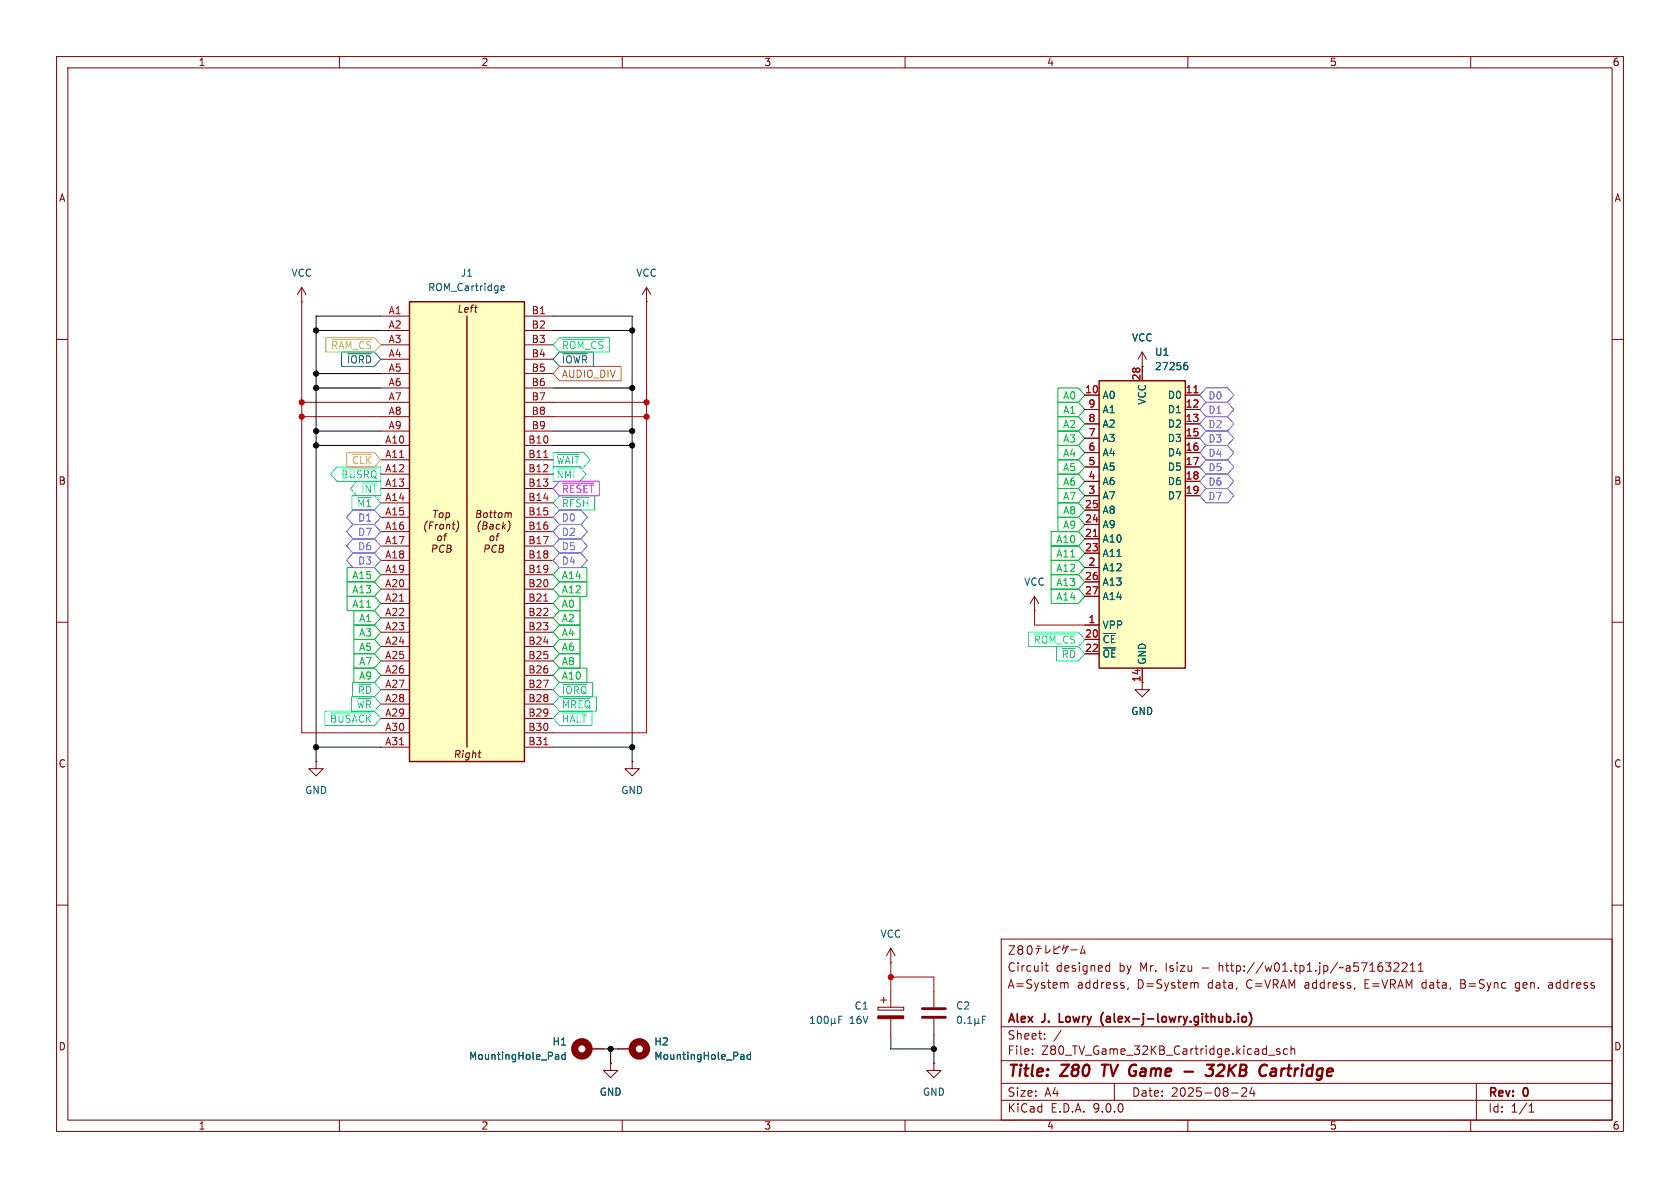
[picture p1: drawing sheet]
<svg xmlns="http://www.w3.org/2000/svg" width="297mm" height="210mm" viewBox="0 0 297 210" stroke-linecap="round" stroke-linejoin="round" font-family="sans-serif">
<g fill="none" stroke="#840000" stroke-width=".18">
<path d="M10 10h277v190h-277zM12 12h273v186h-273zM60 10v2M110 10v2M160 10v2M210 10v2M260 10v2M53.3 53.3h.1M53.3 50.8l-.7 1.3M53.3 50.8l.8 1.3M53.3 50.8v2.5M10 60h2"/>
<path d="M285 60h2M10 110h2M182.9 108h.1M182.9 105.4l-.8 1.3M182.9 105.4l.7 1.3M182.9 105.4v2.6M285 110h2M201.9 120.7v1.2h-1.2l1.2 1.3 1.3-1.3h-1.3M10 160h2M155.2 178.1h4.6v.5h-4.6zM155.7 176.8h1M156.2 176.3v1"/>
<path d="M157.5 170.2h.1M157.5 167.6v2.6M157.5 175.3v2.8M157.5 167.6l-.8 1.3M157.5 167.6l.7 1.3M177 166h108v32h-108zM178.4 167.2h1l-1 1.5h1M180.2 167.8l-.2-.2 .2-.4 .5 .1 .1 .2-.3 .3M180.2 167.8l-.2 .3v.5l.2 .1 .5-.1 .1-.2-.1-.4-.2-.2M180.2 167.8h.3M181.7 167.3l.3-.1a.81 .81 0 0 1 .5 .6 .81 .81 0 0 1-.3 .8l-.1 .1a.81 .81 0 0 1-.4-1.4zM183.1 167.7h1"/>
<path d="M183.3 167.3h.6M183.6 167.7v.4l-.4 .5M184.7 170.7h.6M184.9 167.1v1.4a.93 .93 0 0 0 .8-.7M185 170.2v1.3l.3 .2M186.3 167.2v1.4h.9M187.1 167.3l.1 .2M187.1 167.5l-.7 .3M187.3 167.3l.2 .1M188 167.6h.8M188.1 167.1l-.3 .9M188.2 173.9l.2-.2 .3 .1 .1 .9"/>
<path d="M188.5 167.6a1.21 1.21 0 0 1-.5 1M188.5 167.3l.2 .1M188.7 167.2l.2 .1M189.3 167.9h1.2M191.5 167.2l-.5 1.4 .7-.2M191.6 167.9l.3 .7M195.7 170.7l.5 .1M196.2 171.6l-.5 .1M196.2 170.2v1.5M199.5 174.6l-.2 .3M211.4 173.7l.3 .1 .1 .1v.8M245 170.2h.9l-.5 .6 .4 .1v.7l-.2 .1h-.4l-.2-.1"/>
<path d="M246.5 170.3l.5-.1 .2 .1 .1 .3-.9 1.1h.9M247.9 170.3l.6-.1 .2 .1v.3l-.9 1.1h.9M249.3 171.7h.9M249.3 170.6l.4-.4v1.5M250.7 171.7h.9M250.7 170.6l.5-.4v1.5M251.5 173.8v.8M258.2 173.9h.5M258.7 173.2h-.5v1.5h.6M268 175.1l.3 .1M268.5 173.7l-.5 .1-.1 .2 .1 .6 .5 .1M273.8 173.8h.6"/>
<path d="M274.3 174.1h-.3a.29 .29 0 0 0-.3 .3 .29 .29 0 0 0 .3 .3h.3M285 160h2M60 198v2M109.2 185.4h2.6M110 198v2M157.5 180.1v2.8M160 198v2M177 194.5h108M177 191.5h108M177 187.5h108M177 181.5h108M182.5 186.3v.1"/>
<path d="M182.5 185.5v.1M184.7 183.6v.1M184.7 182.8v.1M187.6 182.1l-1.3 2M197 191.5v3M210 198v2M217.7 193.2h1.2M219.5 192.4l.6-.1 .2 .1 .1 .3-.9 1.1h.9M221.3 192.2l-.3 1.1h.9M221.7 192.8v1M224.2 186.5h1.2M226.2 185.5l-.3-.1-.2 .2v.2l.5 .2v.3h-.5"/>
<path d="M227.6 185.5l-.4-.1-.3 .3v.4l.1 .2h.6M228.2 185.5l.3-.1 .3 .1 .1 .9M228.2 184.9v1.5M260 198v2M261 191.5v6.5M270.3 196.6h.9M270.3 195.5l.4-.4v1.5"/>
</g>
<path d="M194.8 188.2h1.1M195.4 188.2l-.3 2M209.4 189.4h1.5M213.4 188.2h1.2l-.8 .8h.3l.3 .2v.6l-.4 .4h-.6M216.1 188.2h-.5l-.3 .2M216.3 189.1l-1.3 1.1h1.3M224.6 190.1l.2 .1 .7-.1M224.8 189l.2-.1 .6 .1-.1 1.2M225.6 189.4l-.9 .1" fill="none" stroke="#840000" stroke-width=".4"/>
<path d="M187.3 179.2v1.5h.7M195.1 179l-.4 .6M218.9 179.2v.1M218.9 179.7v1M219.7 179.8l.4-.1 .2 .3v.4l-.2 .3-.4-.1-.1-.2v-.4zM220.8 179a1.72 1.72 0 0 1 0 2.3M194.7 180.6l.4 .7" fill="none" stroke="#840000" stroke-width=".3"/>
<circle cx="113" cy="185.4" r="1.27" fill="none" stroke="#840000" stroke-width="1.3"/>
<g fill="none" stroke="#006464" stroke-width=".18">
<path d="M144.7 179.7l.1-.1a.68 .68 0 0 1 .4 .7 .68 .68 0 0 1-.4 .6 .84 .84 0 0 1-.1-1.2zM145.8 179.8l.2-.2a.68 .68 0 0 1 .4 .7 .68 .68 0 0 1-.4 .6l-.2-.1-.1-.4zM148.9 179.6h-.6v1.3M131.1 186.4l.4 .1v.8M131.5 187.2l-.4 .1M131.5 186.7l-.4 .1M132.7 186.5l-.4-.1-.2 .3 .1 .5h.5M132.7 186v1.3M143.3 180.9h.7M143.3 180l.3-.4v1.3M147 180.7l.1 .2h.3l.2-.2M147 180.1v1.2"/>
<path d="M147.6 180.7l.2 .2M147.6 180.1v.6M148.3 180.3h.4"/>
</g>
<path d="M155.2 179.6h4.6v.5h-4.6z" fill="#840000" stroke="#840000" stroke-width=".18"/>
<path d="M194.3 67.3h15.2v50.8h-15.2z" fill="#ffffc2"/>
<path d="M194.3 67.3h15.2v50.8h-15.2z" fill="none" stroke="#840000" stroke-width=".25"/>
<g fill="none" stroke="#840000" stroke-width=".18">
<path d="M114.3 53.3h.1M114.3 50.8l-.8 1.3M114.3 50.8l.8 1.3M114.3 50.8v2.5M191.8 69.9h2.5M191.8 72.4h2.5M191.8 74.9h2.5M191.8 77.5h2.5M201.9 64.8h.1M201.9 62.2v5.1M201.9 62.2l-.7 1.3M201.9 62.2l.8 1.3"/>
<path d="M209.5 69.9h2.6M209.5 72.4h2.6M209.5 74.9h2.6M209.5 77.5h2.6M191.8 80h2.5M191.8 82.6h2.5M191.8 85.1h2.5M191.8 87.6h2.5M191.8 90.2h2.5M191.8 92.7h2.5M191.8 95.3h2.5M191.8 97.8h2.5"/>
<path d="M209.5 80h2.6M209.5 82.6h2.6M209.5 85.1h2.6M209.5 87.6h2.6M191.8 100.3h2.5M191.8 102.9h2.5M191.8 105.4h2.5M191.8 110.5h2.5M191.8 113h2.5M191.8 115.6h2.5M201.9 118.1v2.6M111.8 134.6v1.3h-1.3l1.3 1.3 1.2-1.3h-1.2"/>
<path d="M111.8 134.6h.1M165.1 175.3v2.8M165.1 188v1.2h-1.3l1.3 1.3 1.3-1.3h-1.3M165.1 188h.1M165.1 180.1v2.8"/>
</g>
<path d="M211.1 69.4h.7M193.3 94.8h.7" fill="none" stroke="#a90000" stroke-width=".18"/>
<path d="M209.5 64.6h.2l.3 .2-.1 .4-.4 .1M209.9 64.1h-.4M169.4 179.7l.2-.1a.68 .68 0 0 1 .4 .7 .68 .68 0 0 1-.4 .6 .84 .84 0 0 1-.2-1.2zM174.3 179.6h-.6v1.3M170.5 180.8v.1M171.1 180.9h.7M171.1 180l.3-.4v1.3M172.3 180.7l.2 .2h.3l.2-.2M172.3 180.1v1.2M173 180.7l.1 .2M173 180.1v.6M173.7 180.3h.4" fill="none" stroke="#006464" stroke-width=".18"/>
<path d="M163.1 178.3h4M163.1 179.8h4" fill="none" stroke="#840000" stroke-width=".51"/>
<path d="M72.4 53.3h20.3v81.3h-20.3z" fill="#ffffc2"/>
<path d="M72.4 53.3h20.3v81.3h-20.3zM82.5 55.9v76.2" fill="none" stroke="#840000" stroke-width=".25"/>
<g fill="none" stroke="#840000" stroke-width=".18">
<path d="M67.3 55.9h5.1M67.3 58.4h5.1M92.7 55.9h5.1M92.7 58.4h5.1M67.3 61h5.1M67.3 63.5h5.1M67.3 66h5.1M67.3 68.6h5.1M67.3 71.1h5.1M67.3 73.7h5.1M67.3 76.2h5.1M67.3 78.7h5.1"/>
<path d="M92.7 61h5.1M92.7 63.5h5.1M92.7 66h5.1M92.7 68.6h5.1M92.7 71.1h5.1M92.7 73.7h5.1M92.7 76.2h5.1M92.7 78.7h5.1M191.8 69.9h2.5M191.8 72.4h2.5M191.8 74.9h2.5M191.8 77.5h2.5"/>
<path d="M201.9 64.8h.1M201.9 64.8v2.5M209.5 69.9h2.6M209.5 72.4h2.6M209.5 74.9h2.6M209.5 77.5h2.6M67.3 81.3h5.1M67.3 83.8h5.1M67.3 86.4h5.1M67.3 88.9h5.1M67.3 91.4h5.1M67.3 94h5.1"/>
<path d="M67.3 96.5h5.1M67.3 99.1h5.1M75.6 92.1a1.49 1.49 0 0 0-.3 1.9M76 92.9h.4M76.5 97h.6l.2-.2-.1-.3-.1-.1h-.5l-.2 1.2M76.6 92.3h-.6l-.1 1.2M76.7 90.2h.7M77 90.2l-.1 1.3M77.1 92.7l-.1 .8M77.4 92.7l-.4 .2M77.5 94.9l.2-.2 .3 .2v.4l-.1 .2-.3 .1-.2-.1zM77.8 90.8l.1-.2 .4 .2v.5l-.1 .1-.4 .1-.1-.1z"/>
<path d="M77.8 92.8l.2-.1 .4 .1v.5l-.2 .2h-.3l-.1-.1zM78.5 94.7h.4M78.6 96.5a.61 .61 0 0 0-.9 .3 .61 .61 0 0 0 .5 .8l.2-.1M78.9 90.7h.5v.6l-.2 .2-.4-.1M78.9 90.6l-.1 1.3M79 92.8l.2-.1 .3 .1-.1 .7M79 94.3l-.3 .2-.2 1.1M79 92.7l-.1 .8M79 97h.5M79.1 96.4h.4l.3 .2-.3 .4 .2 .1v.3l-.3 .2h-.4zM80 92.7h.5M80.2 92.3l-.1 1.1 .3 .1"/>
<path d="M80.8 92.1a1.47 1.47 0 0 1-.2 1.9M84.3 90.8h.4M84.4 90.2h.4l.2 .3-.3 .3 .3 .1v.4l-.3 .2h-.5zM85 92.1a1.49 1.49 0 0 0-.2 1.9M85.4 92.9h.4M85.5 92.3h.4l.2 .2-.3 .4 .2 .1 .1 .3-.3 .2h-.5zM85.6 90.8l.2-.2 .3 .2v.5l-.1 .1-.3 .1-.2-.1zM85.8 97h.6l.1-.2v-.3l-.2-.1h-.5l-.1 1.2M86.6 90.6h.5M86.7 92.8h.5l-.1 .7M86.7 94.9l.2-.2 .4 .2v.4l-.2 .2-.3 .1-.1-.1zM86.8 90.2l-.1 1.1 .2 .2"/>
<path d="M87.2 93l-.4 .1-.2 .1 .1 .3h.4M87.3 90.6h.5M87.5 90.2l-.1 1.1 .3 .2M87.7 94.7h.5M87.8 96.5a.61 .61 0 0 0-.8 .3 .61 .61 0 0 0 .4 .8l.3-.1M88.2 90.8l.2-.2 .3 .2v.5l-.1 .1-.3 .1-.2-.1zM88.3 94.3l-.4 .2-.1 1.1M88.3 97h.4M88.4 92.8h-.5l-.2 .5 .2 .2h.4M88.4 96.4h.4l.2 .2-.3 .4 .3 .1v.3l-.3 .2h-.5zM89 92.3l-.2 1.2M89 93.1l.3 .4"/>
<path d="M89.3 90.8l.4-.2 .2 .2M89.4 90.6l-.2 .9M89.4 92.7l-.5 .5M89.9 90.8l.2-.2 .3 .1-.1 .8M89.9 90.8l-.1 .7M89.9 92.1a1.47 1.47 0 0 1-.2 1.9M92.7 81.3h5.1M92.7 83.8h5.1M92.7 86.4h5.1M92.7 88.9h5.1M92.7 91.4h5.1M92.7 94h5.1"/>
<path d="M92.7 96.5h5.1M92.7 99.1h5.1M191.8 80h2.5M191.8 82.6h2.5M191.8 85.1h2.5M191.8 87.6h2.5M191.8 90.2h2.5M191.8 92.7h2.5M191.8 95.3h2.5M191.8 97.8h2.5M209.5 80h2.6M209.5 82.6h2.6"/>
<path d="M209.5 85.1h2.6M209.5 87.6h2.6M67.3 101.6h5.1M67.3 104.1h5.1M67.3 106.7h5.1M67.3 109.2h5.1M67.3 111.8h5.1M67.3 114.3h5.1M67.3 116.8h5.1M67.3 119.4h5.1M92.7 101.6h5.1M92.7 104.1h5.1"/>
<path d="M92.7 106.7h5.1M92.7 109.2h5.1M92.7 111.8h5.1M92.7 114.3h5.1M92.7 116.8h5.1M92.7 119.4h5.1M191.8 100.3h2.5M191.8 102.9h2.5M191.8 105.4h2.5M191.8 110.5h2.5M191.8 113h2.5M191.8 115.6h2.5"/>
<path d="M201.9 118.1v2.6M55.9 134.6v1.3h-1.3l1.3 1.3 1.2-1.3h-1.2M55.9 134.6h.1M67.3 121.9h5.1M67.3 124.5h5.1M67.3 127h5.1M67.3 129.5h5.1M67.3 132.1h5.1M84.6 133.1h.5M92.7 121.9h5.1M92.7 124.5h5.1M92.7 127h5.1"/>
<path d="M92.7 129.5h5.1M92.7 132.1h5.1M104.1 185.4h2.6M107.9 188v1.2h1.3l-1.3 1.3-1.2-1.3h1.2M107.9 188h.1M109.2 185.4h2.6"/>
</g>
<path d="M211.1 69.4h.7M96.1 80.9h.8M193.3 94.8h.7M96.1 106.3h.8M96.1 131.7h.8" fill="none" stroke="#a90000" stroke-width=".18"/>
<g fill="none" stroke="#006464" stroke-width=".18">
<path d="M88.6 51l.6-.2-.1-.2-.4-.1-.1 .2v.6h.5M209.5 64.6h.2l.3 .2-.1 .4-.4 .1M209.9 64.1h-.4M98.3 186.4h.3l.2 .2v.7M98.8 187.2l-.5 .1M98.8 186.7l-.5 .1M99.9 186.5l-.3-.1-.3 .3 .1 .5h.5M99.9 186v1.3M131.1 186.4l.4 .1v.8M131.5 187.2l-.4 .1M131.5 186.7l-.4 .1M132.7 186.5l-.4-.1-.2 .3 .1 .5h.5"/>
<path d="M132.7 186v1.3"/>
</g>
<circle cx="102.9" cy="185.4" r="1.27" fill="none" stroke="#840000" stroke-width="1.3"/>
<g fill="none" stroke="#00bf00" stroke-width=".18">
<path d="M187 78.7h3.7l1.1 1.3-1.1 1.3h-3.7zM187 76.2h3.7l1.1 1.3-1.1 1.2h-3.7zM187 73.7h3.7l1.1 1.2-1.1 1.3h-3.7zM187 68.6h3.7l1.1 1.3-1.1 1.2h-3.7zM187 71.1h3.7l1.1 1.3-1.1 1.3h-3.7zM185.8 96.5h4.9l1.1 1.3-1.1 1.3h-4.9zM185.8 99.1h4.9l1.1 1.2-1.1 1.3h-4.9zM185.8 94h4.9l1.1 1.3-1.1 1.2h-4.9zM187 81.3h3.7l1.1 1.3-1.1 1.2h-3.7zM187 86.4h3.7l1.1 1.2-1.1 1.3h-3.7zM187 88.9h3.7l1.1 1.3-1.1 1.2h-3.7zM187 91.4h3.7l1.1 1.3-1.1 1.3h-3.7z"/>
<path d="M187 83.8h3.7l1.1 1.3-1.1 1.3h-3.7zM61.4 105.4h4.8l1.1 1.3-1.1 1.3h-4.8zM61.4 102.9h4.8l1.1 1.2-1.1 1.3h-4.8zM61.4 100.3h4.8l1.1 1.3-1.1 1.3h-4.8zM62.6 107.9h3.6l1.1 1.3-1.1 1.3h-3.6zM62.6 110.5h3.6l1.1 1.3-1.1 1.2h-3.6zM62.6 118.1h3.6l1.1 1.3-1.1 1.3h-3.6zM62.6 113h3.6l1.1 1.3-1.1 1.3h-3.6zM62.6 115.6h3.6l1.1 1.2-1.1 1.3h-3.6zM98.9 102.9h4.8v2.5h-4.8l-1.1-1.3zM98.9 107.9h3.6v2.6h-3.6l-1.1-1.3zM98.9 100.3h4.8v2.6h-4.8l-1.1-1.3z"/>
<path d="M98.9 105.4h3.6v2.6h-3.6l-1.1-1.3zM98.9 110.5h3.6v2.5h-3.6l-1.1-1.2zM98.9 113h3.6v2.6h-3.6l-1.1-1.3zM98.9 118.1h4.8v2.6h-4.8l-1.1-1.3zM98.9 115.6h3.6v2.5h-3.6l-1.1-1.3zM185.8 104.1h4.9l1.1 1.3-1.1 1.3h-4.9zM185.8 101.6h4.9l1.1 1.3-1.1 1.2h-4.9z"/>
</g>
<g fill="none" stroke="#55f" stroke-width=".18">
<path d="M213.2 71.1h3.8l1.1 1.3-1.1 1.3h-3.8l-1.1-1.3zM213.2 68.6h3.8l1.1 1.3-1.1 1.2h-3.8l-1.1-1.2zM213.2 73.7h3.8l1.1 1.2-1.1 1.3h-3.8l-1.1-1.3zM213.2 76.2h3.8l1.1 1.3-1.1 1.2h-3.8l-1.1-1.2zM213.2 78.7h3.8l1.1 1.3-1.1 1.3h-3.8l-1.1-1.3zM62.4 95.2h3.8l1.1 1.3-1.1 1.3h-3.8l-1.1-1.3zM62.4 97.8h3.8l1.1 1.3-1.1 1.2h-3.8l-1.1-1.2zM62.4 90.2h3.8l1.1 1.2-1.1 1.3h-3.8l-1.1-1.3zM62.4 92.7h3.8l1.1 1.3-1.1 1.3h-3.8l-1.1-1.3zM98.9 90.2h3.8l1.1 1.2-1.1 1.3h-3.8l-1.1-1.3zM98.9 97.8h3.8l1.1 1.3-1.1 1.2h-3.8l-1.1-1.2zM98.9 92.7h3.8l1.1 1.3-1.1 1.3h-3.8l-1.1-1.3z"/>
<path d="M98.9 95.2h3.8l1.1 1.3-1.1 1.3h-3.8l-1.1-1.3zM213.2 86.4h3.8l1.1 1.2-1.1 1.3h-3.8l-1.1-1.3zM213.2 83.8h3.8l1.1 1.3-1.1 1.3h-3.8l-1.1-1.3zM213.2 81.3h3.8l1.1 1.3-1.1 1.2h-3.8l-1.1-1.2z"/>
</g>
<g fill="none" stroke="#00bfbf" stroke-width=".18">
<path d="M59.6 82.5h7.7v2.6h-7.7l-1.1-1.3zM60.4 82.9h6.2M62.2 87.6h4l1.1 1.3-1.1 1.3h-4zM63.1 85.1h4.2v2.5h-4.2l-1.1-1.2zM97.8 80h5.4l1.1 1.3-1.1 1.3h-5.4zM97.8 82.5h4.7l1.1 1.3-1.1 1.3h-4.7zM98.5 82.9h3.1M98.5 80.3h3.9M98.9 87.6h6.2v2.6h-6.2l-1.1-1.3zM99.4 87.9h4.7M186.8 114.3h3.9l1.1 1.3-1.1 1.2h-3.9zM57.4 125.7h8.8l1.1 1.3-1.1 1.3h-8.8z"/>
<path d="M58.5 126h7.2M62.1 123.2h4.1l1.1 1.3-1.1 1.2h-4.1zM62.3 120.6h3.9l1.1 1.3-1.1 1.3h-3.9zM98.9 123.2h6.5v2.5h-6.5l-1.1-1.2zM98.9 125.7h5.8v2.6h-5.8l-1.1-1.3zM98.9 120.6h5.9v2.6h-5.9l-1.1-1.3zM99.4 126h4.2M99.4 123.5h5M99.4 121h4.3"/>
</g>
<path d="M98.9 59.7h8.8v2.5h-8.8l-1.1-1.2zM99.4 60h7.3M181.8 111.8h8.9l1.1 1.2-1.1 1.3h-8.9zM182.9 112.1h7.2" fill="none" stroke="#00ff85" stroke-width=".18"/>
<path d="M60.4 62.2h5.8l1.1 1.3-1.1 1.3h-5.8zM61.4 62.5h4.3M98.9 62.2h6v2.6h-6l-1.1-1.3zM99.4 62.5h4.4" fill="none" stroke="#007f7f" stroke-width=".18"/>
<path d="M98.9 64.8h10.9v2.5h-10.9l-1.1-1.3z" fill="none" stroke="#bf7f00" stroke-width=".18"/>
<path d="M61.3 80h4.9l1.1 1.3-1.1 1.3h-4.9zM62.3 80.3h3.4" fill="none" stroke="#ffae15" stroke-width=".18"/>
<path d="M57.6 59.7h8.6l1.1 1.3-1.1 1.2h-8.6zM58.7 60h7" fill="none" stroke="#abee00" stroke-width=".18"/>
<path d="M98.9 85.1h7.1v2.5h-7.1l-1.1-1.2zM99.4 85.4h5.5" fill="none" stroke="#bd00ff" stroke-width=".18"/>
<path d="M53.3 53.3v76.2h14M114.3 53.3v76.2h-16.5M53.3 73.7h14M53.3 71.1h14M97.8 73.7h16.5M97.8 71.1h16.5M182.9 108v2.5h8.9M157.5 170.2v5.1M157.5 172.7h7.6v2.6" fill="none" stroke="#bf0000" stroke-width=".18"/>
<g fill="none" stroke="#000" stroke-width=".18">
<path d="M55.9 58.4h11.4M67.3 55.9h-11.4v78.7M97.8 55.9h14v78.7M97.8 58.4h14M55.9 68.6h11.4M55.9 66h11.4M55.9 76.2h11.4M55.9 78.7h11.4M97.8 68.6h14M97.8 76.2h14M97.8 78.7h14M55.9 132.1h11.4"/>
<path d="M97.8 132.1h14M106.7 185.4h2.5M107.9 185.4v2.6M157.5 182.9v2.5h7.6M165.1 182.9v5.1"/>
</g>
<g fill="#bf0000" stroke="#bf0000" stroke-width=".18">
<circle cx="157.5" cy="172.7" r=".46"/>
<circle cx="53.3" cy="73.7" r=".46"/>
<circle cx="53.3" cy="71.1" r=".46"/>
<circle cx="114.3" cy="71.1" r=".46"/>
<circle cx="114.3" cy="73.7" r=".46"/>
</g>
<g fill="#000" stroke="#000" stroke-width=".18">
<circle cx="55.9" cy="58.4" r=".46"/>
<circle cx="111.8" cy="58.4" r=".46"/>
<circle cx="55.9" cy="78.7" r=".46"/>
<circle cx="55.9" cy="66" r=".46"/>
<circle cx="55.9" cy="76.2" r=".46"/>
<circle cx="55.9" cy="68.6" r=".46"/>
<circle cx="111.8" cy="78.7" r=".46"/>
<circle cx="111.8" cy="76.2" r=".46"/>
<circle cx="111.8" cy="68.6" r=".46"/>
<circle cx="55.9" cy="132.1" r=".46"/>
<circle cx="111.8" cy="132.1" r=".46"/>
<circle cx="107.9" cy="185.4" r=".46"/>
<circle cx="165.1" cy="185.4" r=".46"/>
</g>
<g font-size="2.8" fill="#840000">
<text x="178" y="190.9">Title:</text>
<text x="187.7" y="190.9">Z80</text>
<text x="195.7" y="190.9">TV Game</text>
<text x="211.8" y="190.9">-</text>
<text x="216.6" y="190.9">32KB</text>
<text x="226.7" y="190.9">Cartridge</text>
</g>
<g font-size="2.1" fill="#840000">
<text x="178" y="172">Circuit</text>
<text x="186.7" y="172">designed</text>
<text x="197.9" y="172">by</text>
<text x="201.7" y="172">Mr.</text>
<text x="206.3" y="172">Isizu</text>
<text x="212.9" y="172">-</text>
<text x="216" y="172">http://w01.tp1.jp/~a571632211</text>
<text x="178" y="175">A=System</text>
<text x="190.4" y="175">address,</text>
<text x="201.1" y="175">D=System</text>
<text x="213.7" y="175">data,</text>
<text x="220.6" y="175">C=VRAM</text>
<text x="231.1" y="175">address,</text>
<text x="241.8" y="175">E=VRAM</text>
<text x="252.1" y="175">data,</text>
<text x="259" y="175">B=Sync</text>
<text x="268.9" y="175">gen.</text>
<text x="274.9" y="175">address</text>
<text x="178" y="184">Sheet:</text>
<text x="178" y="181.2">Alex</text>
<text x="184.3" y="181.2">J.</text>
<text x="187.9" y="181.2">Lowry</text>
<text x="195.9" y="181.2">(alex-j-lowry.github.io)</text>
<text x="178" y="186.7">File:</text>
<text x="184.1" y="186.7">Z80_TV_Game_32KB_Cartridge.kicad_sch</text>
<text x="178" y="196.9">KiCad</text>
<text x="178" y="194.1">Size:</text>
<text x="184.7" y="194.1">A4</text>
<text x="185.7" y="196.9">E.D.A.</text>
<text x="193.3" y="196.9">9.0.0</text>
<text x="200" y="194.1">Date:</text>
<text x="207" y="194.1">2025-08-24</text>
<text x="263" y="194.3">Rev:</text>
<text x="263" y="196.9">Id:</text>
<text x="267.1" y="196.9">1/1</text>
<text x="269.4" y="194.3">0</text>
</g>
<g font-size="1.8" fill="#840000">
<text x="35" y="11.9">1</text>
<text x="85" y="11.9">2</text>
<text x="135" y="11.9">3</text>
<text x="185" y="11.9">4</text>
<text x="235" y="11.9">5</text>
<text x="285" y="11.9">6</text>
<text x="10.3" y="35.9">A</text>
<text x="285.3" y="35.9">A</text>
<text x="80.7" y="55.5">Left</text>
<text x="10.3" y="85.9">B</text>
<text x="285.3" y="85.9">B</text>
<text x="201.7" y="120.7" transform="rotate(-90 201.7 120.7)">14</text>
<text x="10.3" y="135.9">C</text>
<text x="80.1" y="134.2">Right</text>
<text x="285.3" y="135.9">C</text>
<text x="10.3" y="185.9">D</text>
<text x="285.3" y="185.9">D</text>
<text x="35" y="199.9">1</text>
<text x="85" y="199.9">2</text>
<text x="135" y="199.9">3</text>
<text x="185" y="199.9">4</text>
<text x="235" y="199.9">5</text>
<text x="285" y="199.9">6</text>
</g>
<g font-size="1.8" fill="#006464">
<text x="51.4" y="49.1">VCC</text>
<text x="75.6" y="51.7">ROM_Cartridge</text>
<text x="81.4" y="49.1">J1</text>
<text x="112.4" y="49.1">VCC</text>
<text x="200" y="60.6">VCC</text>
<text x="204.1" y="65.6">27256</text>
<text x="204.1" y="63.1">U1</text>
<text x="194.8" y="70.7">A0</text>
<text x="202.8" y="71.6" transform="rotate(-90 202.8 71.6)">VCC</text>
<text x="206.4" y="70.7">D0</text>
<text x="194.8" y="73.3">A1</text>
<text x="194.8" y="75.8">A2</text>
<text x="206.4" y="73.3">D1</text>
<text x="206.4" y="75.8">D2</text>
<text x="194.8" y="78.3">A3</text>
<text x="194.8" y="80.9">A4</text>
<text x="194.8" y="83.4">A5</text>
<text x="206.4" y="78.3">D3</text>
<text x="206.4" y="80.9">D4</text>
<text x="206.4" y="83.4">D5</text>
<text x="194.8" y="86">A6</text>
<text x="194.8" y="88.5">A7</text>
<text x="206.4" y="86">D6</text>
<text x="206.4" y="88.5">D7</text>
<text x="194.8" y="91">A8</text>
<text x="194.8" y="93.6">A9</text>
<text x="194.8" y="96.1">A10</text>
<text x="194.8" y="98.7">A11</text>
<text x="194.8" y="101.2">A12</text>
<text x="181" y="103.7">VCC</text>
<text x="194.8" y="103.7">A13</text>
<text x="194.8" y="106.3">A14</text>
<text x="194.8" y="111.4">VPP</text>
<text x="194.8" y="113.9">~{CE}</text>
<text x="194.8" y="116.4">~{OE}</text>
<text x="202.8" y="117.6" transform="rotate(-90 202.8 117.6)">GND</text>
<text x="199.9" y="126.6">GND</text>
<text x="53.8" y="140.6">GND</text>
<text x="109.7" y="140.6">GND</text>
<text x="155.6" y="166">VCC</text>
<text x="151" y="178.7">C1</text>
<text x="168.9" y="178.7">C2</text>
<text x="97.6" y="185">H1</text>
<text x="115.6" y="185">H2</text>
<text x="150.2" y="181.2">16V</text>
<text x="82.8" y="187.6">MountingHole_Pad</text>
<text x="115.6" y="187.6">MountingHole_Pad</text>
<text x="105.9" y="193.9">GND</text>
<text x="163.1" y="193.9">GND</text>
</g>
<g font-size="1.8" fill="#a90000">
<text x="68.6" y="55.6">A1</text>
<text x="68.6" y="58.2">A2</text>
<text x="93.9" y="55.6">B1</text>
<text x="93.9" y="58.2">B2</text>
<text x="68.6" y="60.7">A3</text>
<text x="68.6" y="63.2">A4</text>
<text x="68.6" y="65.8">A5</text>
<text x="93.9" y="60.7">B3</text>
<text x="93.9" y="63.2">B4</text>
<text x="93.9" y="65.8">B5</text>
<text x="68.6" y="68.3">A6</text>
<text x="68.6" y="70.9">A7</text>
<text x="93.9" y="68.3">B6</text>
<text x="93.9" y="70.9">B7</text>
<text x="191.7" y="69.6">10</text>
<text x="201.7" y="67.4" transform="rotate(-90 201.7 67.4)">28</text>
<text x="209.5" y="69.6">11</text>
<text x="68.6" y="73.4">A8</text>
<text x="68.6" y="75.9">A9</text>
<text x="93.9" y="73.4">B8</text>
<text x="93.9" y="75.9">B9</text>
<text x="192.3" y="72.1">9</text>
<text x="192.3" y="74.7">8</text>
<text x="192.3" y="77.2">7</text>
<text x="209.5" y="72.1">12</text>
<text x="209.5" y="74.7">13</text>
<text x="209.5" y="77.2">15</text>
<text x="68" y="78.5">A10</text>
<text x="68" y="81">A11</text>
<text x="68" y="83.6">A12</text>
<text x="93.3" y="78.5">B10</text>
<text x="93.3" y="81">B11</text>
<text x="93.3" y="83.6">B12</text>
<text x="192.3" y="79.8">6</text>
<text x="192.3" y="82.3">5</text>
<text x="209.5" y="79.8">16</text>
<text x="209.5" y="82.3">17</text>
<text x="68" y="86.1">A13</text>
<text x="68" y="88.6">A14</text>
<text x="93.3" y="86.1">B13</text>
<text x="93.3" y="88.6">B14</text>
<text x="191.7" y="89.9">25</text>
<text x="192.3" y="84.8">4</text>
<text x="192.3" y="87.4">3</text>
<text x="209.5" y="84.8">18</text>
<text x="209.5" y="87.4">19</text>
<text x="68" y="91.2">A15</text>
<text x="68" y="93.7">A16</text>
<text x="93.3" y="91.2">B15</text>
<text x="93.3" y="93.7">B16</text>
<text x="191.7" y="92.5">24</text>
<text x="191.7" y="95">21</text>
<text x="68" y="96.3">A17</text>
<text x="68" y="98.8">A18</text>
<text x="68" y="101.3">A19</text>
<text x="93.3" y="96.3">B17</text>
<text x="93.3" y="98.8">B18</text>
<text x="93.3" y="101.3">B19</text>
<text x="191.7" y="97.5">23</text>
<text x="192.3" y="100.1">2</text>
<text x="68" y="103.9">A20</text>
<text x="68" y="106.4">A21</text>
<text x="93.3" y="103.9">B20</text>
<text x="93.3" y="106.4">B21</text>
<text x="191.7" y="102.6">26</text>
<text x="191.7" y="105.2">27</text>
<text x="68" y="109">A22</text>
<text x="68" y="111.5">A23</text>
<text x="93.3" y="109">B22</text>
<text x="93.3" y="111.5">B23</text>
<text x="191.7" y="112.8">20</text>
<text x="192.3" y="110.2">1</text>
<text x="68" y="114">A24</text>
<text x="68" y="116.6">A25</text>
<text x="68" y="119.1">A26</text>
<text x="93.3" y="114">B24</text>
<text x="93.3" y="116.6">B25</text>
<text x="93.3" y="119.1">B26</text>
<text x="191.7" y="115.3">22</text>
<text x="68" y="121.7">A27</text>
<text x="68" y="124.2">A28</text>
<text x="93.3" y="121.7">B27</text>
<text x="93.3" y="124.2">B28</text>
<text x="68" y="126.7">A29</text>
<text x="68" y="129.3">A30</text>
<text x="68" y="131.8">A31</text>
<text x="93.3" y="126.7">B29</text>
<text x="93.3" y="129.3">B30</text>
<text x="93.3" y="131.8">B31</text>
</g>
<text font-size="1.8" fill="#abee00" x="58.4" y="61.9">~{RAM_CS}</text>
<g font-size="1.8" fill="#007f7f">
<text x="61.2" y="64.5">~{IORD}</text>
<text x="99.2" y="64.5">~{IOWR}</text>
</g>
<g font-size="1.8" fill="#00ff85">
<text x="99.2" y="61.9">~{ROM_CS}</text>
<text x="182.6" y="114">~{ROM_CS}</text>
</g>
<text font-size="1.8" fill="#bf7f00" x="99.2" y="67">AUDIO_DIV</text>
<g font-size="1.8" fill="#00bf00">
<text x="187.8" y="70.8">A0</text>
<text x="187.8" y="75.9">A2</text>
<text x="187.8" y="73.3">A1</text>
<text x="187.8" y="83.5">A5</text>
<text x="187.8" y="81">A4</text>
<text x="187.8" y="78.4">A3</text>
<text x="187.8" y="88.6">A7</text>
<text x="187.8" y="86">A6</text>
<text x="187.8" y="91.1">A8</text>
<text x="187.8" y="93.7">A9</text>
<text x="186.6" y="98.7">A11</text>
<text x="186.6" y="101.3">A12</text>
<text x="186.6" y="96.2">A10</text>
<text x="62.2" y="107.6">A11</text>
<text x="62.2" y="105.1">A13</text>
<text x="62.2" y="102.6">A15</text>
<text x="99.2" y="105.1">A12</text>
<text x="99.2" y="102.6">A14</text>
<text x="99.2" y="107.6">A0</text>
<text x="186.6" y="106.4">A14</text>
<text x="186.6" y="103.8">A13</text>
<text x="63.4" y="110.2">A1</text>
<text x="63.4" y="112.7">A3</text>
<text x="99.2" y="110.2">A2</text>
<text x="99.2" y="112.7">A4</text>
<text x="63.4" y="115.3">A5</text>
<text x="63.4" y="117.8">A7</text>
<text x="99.2" y="115.3">A6</text>
<text x="99.2" y="117.8">A8</text>
<text x="63.4" y="120.3">A9</text>
<text x="99.2" y="120.3">A10</text>
</g>
<g font-size="1.8" fill="#55f">
<text x="213.5" y="70.8">D0</text>
<text x="213.5" y="73.3">D1</text>
<text x="213.5" y="75.9">D2</text>
<text x="213.5" y="78.4">D3</text>
<text x="213.5" y="83.5">D5</text>
<text x="213.5" y="81">D4</text>
<text x="213.5" y="88.6">D7</text>
<text x="213.5" y="86">D6</text>
<text x="63.2" y="92.4">D1</text>
<text x="63.2" y="94.9">D7</text>
<text x="99.2" y="92.4">D0</text>
<text x="99.2" y="94.9">D2</text>
<text x="63.2" y="97.5">D6</text>
<text x="63.2" y="100">D3</text>
<text x="99.2" y="100">D4</text>
<text x="99.2" y="97.5">D5</text>
</g>
<text font-size="1.8" fill="#ffae15" x="62.1" y="82.2">~{CLK}</text>
<g font-size="1.8" fill="#00bfbf">
<text x="98.3" y="82.2">~{WAIT}</text>
<text x="60.2" y="84.8">~{BUSRQ}</text>
<text x="63" y="89.9">~{M1}</text>
<text x="63.7" y="87.3">~{INT}</text>
<text x="98.3" y="84.8">~{NMI}</text>
<text x="99.2" y="89.9">~{RFSH}</text>
<text x="187.6" y="116.5">~{RD}</text>
<text x="63" y="125.4">~{WR}</text>
<text x="63.1" y="122.9">~{RD}</text>
<text x="99.2" y="125.4">~{MREQ}</text>
<text x="99.2" y="122.9">~{IORQ}</text>
<text x="58.2" y="128">~{BUSACK}</text>
<text x="99.2" y="128">~{HALT}</text>
</g>
<text font-size="1.8" fill="#bd00ff" x="99.2" y="87.3">~{RESET}</text>
</svg>
